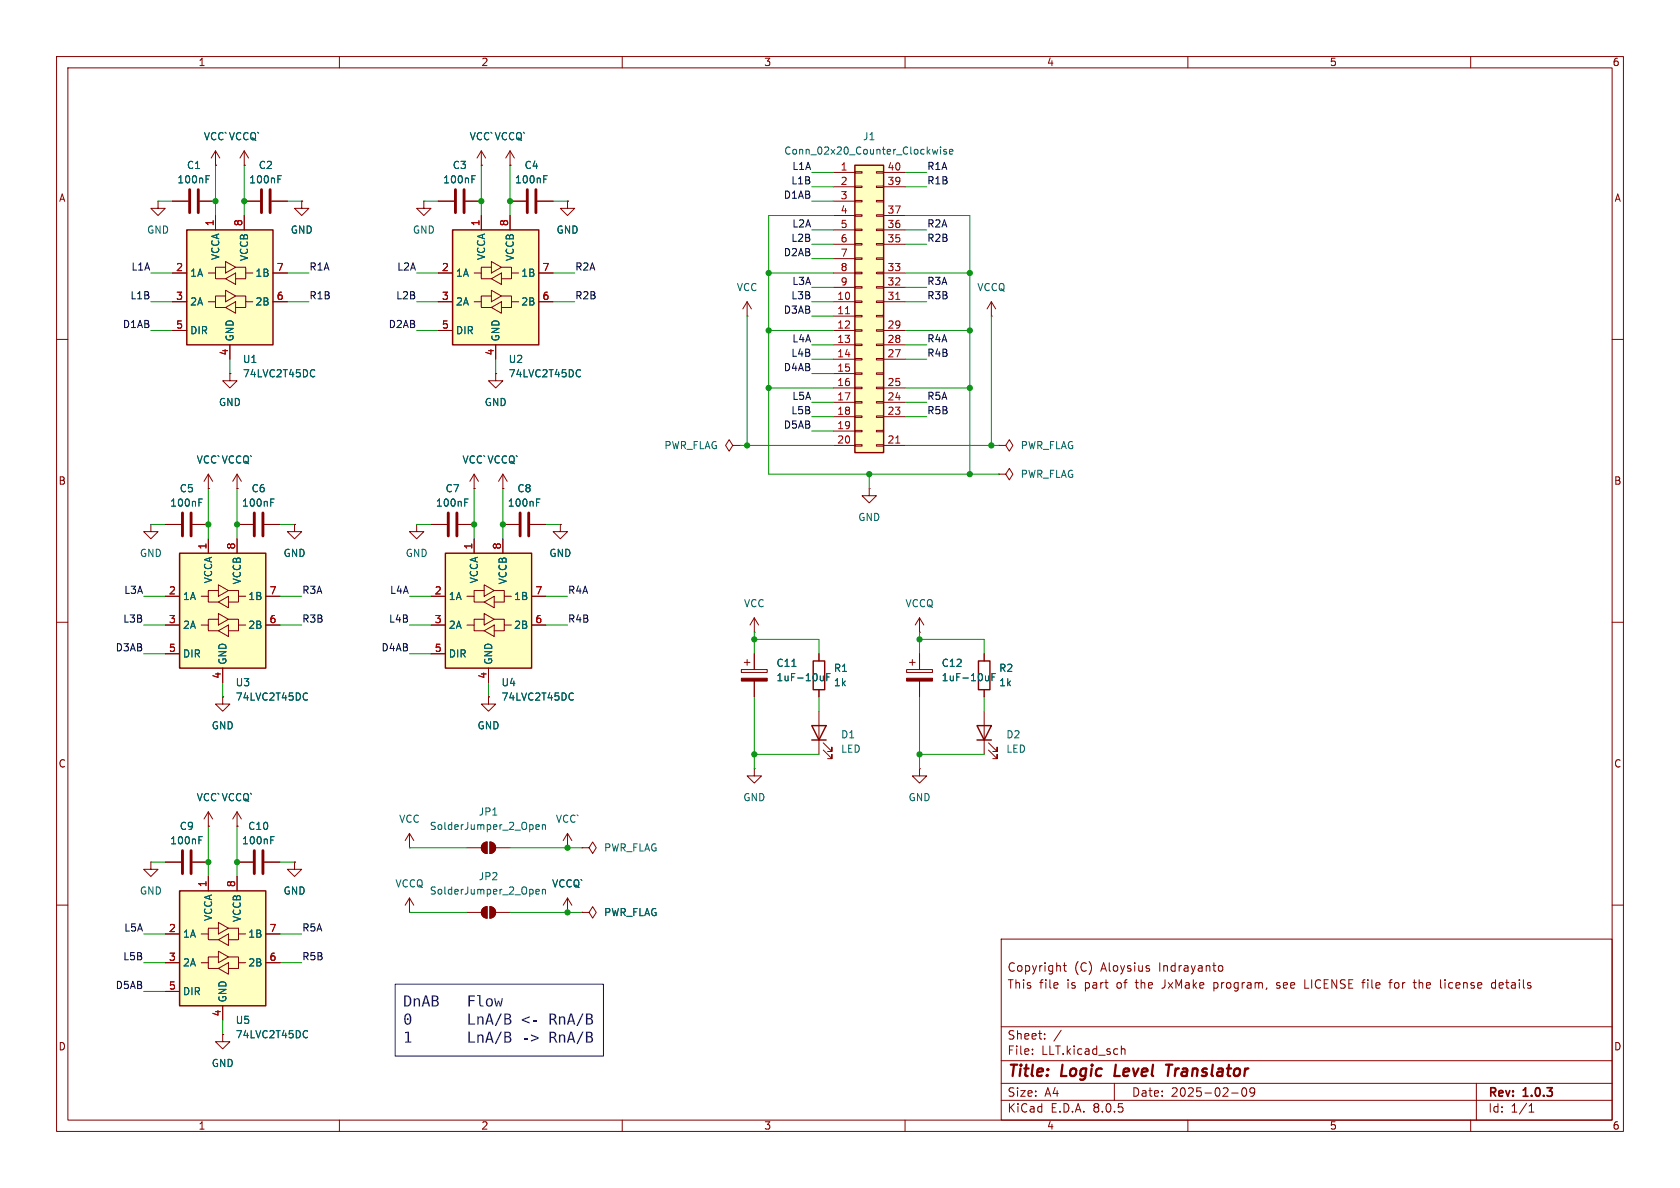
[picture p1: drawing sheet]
<svg xmlns="http://www.w3.org/2000/svg" width="297mm" height="210mm" viewBox="0 0 297 210" stroke-linecap="round" stroke-linejoin="round" font-family="sans-serif">
<g fill="none" stroke="#840000" stroke-width=".18">
<path d="M10 10h277v190h-277zM12 12h273v186h-273zM60 10v2M110 10v2M160 10v2M210 10v2M260 10v2M38.1 29.2h.1M38.1 26.7l-.8 1.2M38.1 26.7v2.5M38.1 26.7l.8 1.2M43.2 35.6h2.8"/>
<path d="M48 35.6h2.8M10 60h2M285 60h2M26.7 92.7v1.3h1.2l-1.2 1.3-1.3-1.3h1.3M26.7 92.7h.1M29.2 92.7h2.8M34 92.7h2.8M36.8 86.4h.1M36.8 83.8l-.7 1.3M36.8 83.8v2.6M36.8 83.8l.8 1.3M41.9 92.7h2.8"/>
<path d="M46.7 92.7h2.8M52.1 92.7v1.3h1.2l-1.2 1.3-1.3-1.3h1.3M52.1 92.7h.1M73.7 92.7v1.3h1.2l-1.2 1.3-1.3-1.3h1.3M73.7 92.7h.1M10 110h2M285 110h2M39.4 123.2v1.3h1.2l-1.2 1.2-1.3-1.2h1.3M39.4 123.2h.1M10 160h2M36.8 146.1h.1M36.8 143.5v2.6"/>
<path d="M36.8 143.5l-.7 1.3M36.8 143.5l.8 1.3M41.9 146.1h.1M41.9 143.5l-.8 1.3M41.9 143.5v2.6M41.9 143.5l.8 1.3M285 160h2M177 166h108v32h-108zM188 170.7h.5M188.2 170.2v1.3l.3 .2M203 171.2l.2 .2-.2 .3M203 170.7l.2 .1"/>
<path d="M214.6 173.7v1.5M214.6 174.6l.1 .1M214.7 173.7l-.1 .1M215.5 170.8l.4-.1 .3 .3v.4l-.2 .2h-.5M225.7 174.6l.4 .1M225.9 173.7l-.2 .2 .2 .3M230.7 173.2v1.5h.7M240.7 173.7h.6M241.3 173.2l-.3 .1M245.5 173.7h.6M246.1 173.2l-.4 .2v1.3M249.8 173.7h.6"/>
<path d="M250.1 174.6l.3 .1M255.5 173.2v.1M255.5 173.7v1M264.4 173.8l-.4-.1-.3 .3v.4l.1 .2h.6M264.4 173.2v1.5M60 198v2M110 198v2M160 198v2M177 194.5h108M177 191.5h108M177 187.5h108M177 181.5h108"/>
<path d="M182.5 186.3v.1M182.5 185.5v.1M184.7 183.6v.1M184.7 182.8v.1M187.6 182.1l-1.3 2M197 191.5v3M198.2 184.9v1.5M198.2 185.5l.3-.1 .3 .1 .1 .9M210 198v2M217.7 193.2h1.2M219.7 192.4l.2-.1a.81 .81 0 0 1 .6 .6 .81 .81 0 0 1-.3 .8l-.2 .1a.81 .81 0 0 1-.3-1.4zM221.8 192.9l-.3 .3h-.3l-.2-.3 .1-.5 .4-.1 .2 .1a.99 .99 0 0 1-.3 1.4h-.3"/>
<path d="M260 198v2M261 191.5v6.5M270.3 196.6h.9M270.3 195.5l.4-.4v1.5"/>
</g>
<path d="M197.3 188.2l-.3 2h1M206.1 188.2h1.2M206.7 188.2l-.3 2" fill="none" stroke="#840000" stroke-width=".4"/>
<path d="M46.2 33.5v4.1M47.8 33.5v4.1M32.3 90.7v4M33.8 90.7v4M45 90.7v4M46.5 90.7v4" fill="none" stroke="#840000" stroke-width=".51"/>
<path d="M49.1 31.7h.5M49.1 31.1h.6M35.2 88.8h.4M35.2 88.2h.6M47.9 88.8h.4M47.9 88.2h.6" fill="none" stroke="#006464" stroke-width=".18"/>
<path d="M31.7 97.8h15.3v20.3h-15.3z" fill="#ffffc2"/>
<path d="M31.7 97.8h15.3v20.3h-15.3zM143.8 116.8h2v5.1h-2zM173 116.8h2v5.1h-2zM143.5 128.3h2.5l-1.2 2.5zM143.5 130.8h2.5M172.7 128.3h2.6l-1.3 2.5zM172.7 130.8h2.6" fill="none" stroke="#840000" stroke-width=".25"/>
<g fill="none" stroke="#840000" stroke-width=".18">
<path d="M27.9 35.6v1.2h1.3l-1.3 1.3-1.2-1.3h1.2M27.9 35.6h.1M30.5 35.6h2.8M35.3 35.6h2.8M53.3 35.6v1.2h1.3l-1.3 1.3-1.2-1.3h1.2M53.3 35.6h.1M74.9 35.6v1.2h1.3l-1.3 1.3-1.2-1.3h1.2M74.9 35.6h.1M87.6 66v1.3h1.3l-1.3 1.3-1.2-1.3h1.2M87.6 66h.1M36.8 95.3v2.5M41.9 86.4h.1"/>
<path d="M41.9 83.8v2.6M41.9 95.3v2.5M41.9 83.8l-.8 1.3M41.9 83.8l.8 1.3M153.7 86.4v1.2h1.2l-1.2 1.3-1.3-1.3h1.3M153.7 86.4h.1M29.2 105.4h2.5M29.2 110.5h2.5M29.2 115.6h2.5M35.6 110.5h1.2v1h1.8M35.6 105.4h1.2v1h1.8M38.6 109.5h-1.8v1"/>
<path d="M38.6 104.4h-1.8v1M38.6 108.5l1.8 1-1.8 1zM38.6 103.4l1.8 1-1.8 1zM38.6 111.5l1.8-1v2zM38.6 106.4l1.8-1v2zM39.4 118.1v2.6M40.4 109.5h1.8v1h1.2M40.4 104.4h1.8v1h1.2M42.2 110.5v1h-1.8M42.2 105.4v1h-1.8M47 105.4h2.5M47 110.5h2.5"/>
<path d="M131.1 118.4h4.5v.5h-4.5zM131.6 117.1h1M132.1 116.6v1M133.3 111.8h.1M133.3 109.2l-.7 1.3M133.3 109.2v2.6M133.3 115.6v2.8M133.3 109.2l.8 1.3M144.8 115.6v1.2M160.3 118.4h4.5v.5h-4.5zM160.8 117.1h1M161.3 116.6v1"/>
<path d="M162.6 111.8h.1M162.6 109.2l-.8 1.3M162.6 109.2v2.6M162.6 115.6v2.8M162.6 109.2l.7 1.3M174 115.6v1.2M133.3 135.9v1.3h1.3l-1.3 1.2-1.2-1.2h1.2M133.3 135.9h.1M133.3 120.4v2.8M144.8 121.9v1.3M144.8 125.7v7.7M145.5 132.6l1.6 1.5v-.7v.7h-.8"/>
<path d="M145.5 131.3l1.6 1.5v-.7v.7h-.8M162.6 135.9v1.3h1.2l-1.2 1.2-1.3-1.2h1.3M162.6 135.9h.1M162.6 120.4v2.8M174 121.9v1.3M174 125.7v7.7M174.8 132.6l1.5 1.5v-.7v.7h-.8M174.8 131.3l1.5 1.5v-.7v.7h-.8M26.7 152.4v1.3h1.2l-1.2 1.2-1.3-1.2h1.3M26.7 152.4h.1M29.2 152.4h2.8M34 152.4h2.8"/>
<path d="M41.9 152.4h2.8M46.7 152.4h2.8M72.4 158.8l-.8 1.2M72.4 158.8v2.5M72.4 158.8l.8 1.2M82.5 149.9h2.6M85.4 149.1l.7-.3v2.1a1.02 1.02 0 0 1-.9-.7 1.02 1.02 0 0 1 .2-1.1zM86.6 148.8a1.02 1.02 0 0 1 1 1.1 1.02 1.02 0 0 1-1 1zM87.6 149.9h2.6M100.3 149.9h.1M100.3 147.3l-.7 1.3M100.3 147.3v2.6"/>
<path d="M100.3 158.8v2.5M100.3 147.3l.8 1.3M100.3 158.8l-.7 1.2M100.3 158.8l.8 1.2M72.4 161.3h.1M82.5 161.3h2.6M85.4 160.6l.7-.3v2a1.02 1.02 0 0 1-.9-.6 1.02 1.02 0 0 1 .2-1.1zM86.6 160.3a1.02 1.02 0 0 1 1 1 1.02 1.02 0 0 1-1 1zM87.6 161.3h2.6M100.3 161.3h.1"/>
</g>
<g fill="none" stroke="#006464" stroke-width=".18">
<path d="M36.4 31.7h.5M36.4 31.1h.6M140 117.8h.7M145.6 119.5v.8M146.2 119.7h.4M146.8 119.1h-.6v1.2M174.8 119.5v.8M175.4 119.7h.4M176 119.1h-.6v1.2M54 122.5l.4 .1M54.4 123.6l-.4 .2M145.6 120.2l-.2 .1"/>
<path d="M174.8 120.2l-.2 .1M35.2 148.5h.4M35.2 147.9h.6M47.9 148.5h.4M47.9 147.9h.6M94.7 146.2l.6-.1v-.3h-.4l-.2 .2 .1 .6h.5M94.7 157.6l.6-.1v-.2l-.4-.1-.2 .2 .1 .6h.5M95.9 145.9l.2-.1h.3v.8M95.9 145.8v.8M95.9 157.2v.9M95.9 157.3l.2-.1 .3 .1v.8"/>
</g>
<g fill="#840000" stroke="#840000" stroke-width=".18">
<path d="M85.4 149.1l.7-.3v2.1a1.02 1.02 0 0 1-.9-.7 1.02 1.02 0 0 1 .2-1.1z"/>
<path d="M86.6 148.8a1.02 1.02 0 0 1 1 1.1 1.02 1.02 0 0 1-1 1z"/>
<path d="M85.4 160.6l.7-.3v2a1.02 1.02 0 0 1-.9-.6 1.02 1.02 0 0 1 .2-1.1z"/>
<path d="M86.6 160.3a1.02 1.02 0 0 1 1 1 1.02 1.02 0 0 1-1 1z"/>
<path d="M160.3 119.9h4.5v.5h-4.5z"/>
<path d="M131.1 119.9h4.5v.5h-4.5z"/>
</g>
<path d="M33.5 33.5v4.1M35.1 33.5v4.1M32.3 150.4v4M33.8 150.4v4M45 150.4v4M46.5 150.4v4" fill="none" stroke="#840000" stroke-width=".51"/>
<path d="M33 40.6h15.3v20.4h-15.3z" fill="#ffffc2"/>
<path d="M33 40.6h15.3v20.4h-15.3z" fill="none" stroke="#840000" stroke-width=".25"/>
<g fill="none" stroke="#840000" stroke-width=".18">
<path d="M38.1 38.1v2.5M43.2 29.2h.1M43.2 26.7v2.5M43.2 38.1v2.5M43.2 26.7l-.8 1.2M43.2 26.7l.7 1.2M30.5 48.3h2.5M30.5 53.3h2.5M30.5 58.4h2.5M36.8 53.3h1.3v1.1h1.8M36.8 48.3h1.3v1h1.8M39.9 52.3h-1.8v1"/>
<path d="M39.9 47.2h-1.8v1.1M39.9 51.3l1.8 1-1.8 1zM39.9 46.2l1.8 1-1.8 1.1zM39.9 54.4l1.8-1.1v2.1zM39.9 49.3l1.8-1v2zM41.7 52.3h1.7v1h1.3M41.7 47.2h1.7v1.1h1.3M43.4 53.3v1.1h-1.7M43.4 48.3v1h-1.7M48.3 48.3h2.5M48.3 53.3h2.5M40.6 66v1.3h1.3l-1.3 1.3-1.2-1.3h1.2"/>
<path d="M40.6 66h.1M40.6 61v2.5M86.4 123.2v1.3h1.2l-1.2 1.2-1.3-1.2h1.3M86.4 123.2h.1M72.4 149.9h.1M72.4 147.3l-.8 1.3M72.4 147.3v2.6M72.4 147.3l.8 1.3"/>
</g>
<path d="M55.3 65.3l.3 .2M55.6 66.5l-.3 .1" fill="none" stroke="#006464" stroke-width=".18"/>
<path d="M78.7 97.8h15.3v20.3h-15.3z" fill="#ffffc2"/>
<path d="M78.7 97.8h15.3v20.3h-15.3z" fill="none" stroke="#840000" stroke-width=".25"/>
<g fill="none" stroke="#840000" stroke-width=".18">
<path d="M77.5 35.6h2.8M82.3 35.6h2.8M85.1 29.2h.1M85.1 26.7l-.8 1.2M85.1 26.7v2.5M85.1 26.7l.8 1.2M90.2 29.2h.1M90.2 35.6h2.8M90.2 26.7l-.8 1.2M90.2 26.7v2.5M90.2 26.7l.7 1.2M95 35.6h2.8"/>
<path d="M100.3 35.6v1.2h1.3l-1.3 1.3-1.2-1.3h1.2M100.3 35.6h.1M129.5 78.7l-.6-1-.6 1 .6 1.1 .6-1.1h1.3M130.8 78.7h.1M176.5 78.7h1.3l.6-1 .7 1-.7 1.1-.6-1.1M176.5 78.7h.1M83.8 95.3v2.5M88.9 95.3v2.5M176.5 83.8h1.3l.6-1 .7 1-.7 1-.6-1M176.5 83.8h.1M76.2 105.4h2.5M76.2 110.5h2.5"/>
<path d="M76.2 115.6h2.5M82.5 110.5h1.3v1h1.8M82.5 105.4h1.3v1h1.8M85.6 109.5h-1.8v1M85.6 104.4h-1.8v1M85.6 108.5l1.8 1-1.8 1zM85.6 103.4l1.8 1-1.8 1zM85.6 111.5l1.8-1v2zM85.6 106.4l1.8-1v2zM86.4 118.1v2.6M87.4 109.5h1.8v1h1.2M87.4 104.4h1.8v1h1.2"/>
<path d="M89.2 110.5v1h-1.8M89.2 105.4v1h-1.8M94 105.4h2.5M94 110.5h2.5"/>
</g>
<path d="M83.4 31.7h.5M83.4 31.1h.6M96.1 31.7h.5M96.1 31.1h.6M101 122.5l.4 .1M101.4 123.6l-.4 .2" fill="none" stroke="#006464" stroke-width=".18"/>
<path d="M80.5 33.5v4.1M82 33.5v4.1M93.2 33.5v4.1M94.7 33.5v4.1" fill="none" stroke="#840000" stroke-width=".51"/>
<path d="M151.1 29.2h5.1v50.8h-5.1z" fill="#ffffc2"/>
<g fill="none" stroke="#840000" stroke-width=".18">
<path d="M147.3 30.5h3.8M147.3 33h3.8M147.3 35.6h3.8M147.3 38.1h3.8M151.1 38h1.3v.2h-1.3zM151.1 35.4h1.3v.3h-1.3zM151.1 32.9h1.3v.2h-1.3zM151.1 30.4h1.3v.2h-1.3zM154.9 38h1.3v.2h-1.3zM154.9 35.4h1.3v.3h-1.3zM154.9 32.9h1.3v.2h-1.3zM154.9 30.4h1.3v.2h-1.3z"/>
<path d="M156.2 30.5h3.8M156.2 33h3.8M156.2 38.1h3.8M132.1 55.9h.1M132.1 53.3l-.8 1.3M132.1 53.3v2.6M132.1 53.3l.7 1.3M147.3 53.3h3.8M147.3 55.9h3.8M147.3 58.4h3.8M147.3 50.8h3.8M147.3 48.3h3.8"/>
<path d="M147.3 43.2h3.8M147.3 40.6h3.8M147.3 45.7h3.8M151.1 58.3h1.3v.2h-1.3zM151.1 55.8h1.3v.2h-1.3zM151.1 53.2h1.3v.3h-1.3zM151.1 50.7h1.3v.2h-1.3zM151.1 48.1h1.3v.3h-1.3zM151.1 45.6h1.3v.2h-1.3zM151.1 43.1h1.3v.2h-1.3zM151.1 40.5h1.3v.3h-1.3zM154.9 58.3h1.3v.2h-1.3z"/>
<path d="M154.9 55.8h1.3v.2h-1.3zM154.9 53.2h1.3v.3h-1.3zM154.9 50.7h1.3v.2h-1.3zM154.9 48.1h1.3v.3h-1.3zM154.9 45.6h1.3v.2h-1.3zM154.9 43.1h1.3v.2h-1.3zM154.9 40.5h1.3v.3h-1.3zM156.2 53.3h3.8M156.2 58.4h3.8M156.2 50.8h3.8M156.2 48.3h3.8M156.2 43.2h3.8"/>
<path d="M156.2 40.6h3.8M175.3 55.9h.1M175.3 53.3l-.8 1.3M175.3 53.3v2.6M175.3 53.3l.7 1.3M147.3 61h3.8M147.3 63.5h3.8M147.3 66h3.8M147.3 68.6h3.8M147.3 71.1h3.8M147.3 73.7h3.8M147.3 76.2h3.8"/>
<path d="M147.3 78.7h3.8M151.1 78.6h1.3v.3h-1.3zM151.1 76.1h1.3v.2h-1.3zM151.1 73.5h1.3v.3h-1.3zM151.1 71h1.3v.2h-1.3zM151.1 68.5h1.3v.2h-1.3zM151.1 65.9h1.3v.3h-1.3zM151.1 63.4h1.3v.2h-1.3zM151.1 60.8h1.3v.3h-1.3zM154.9 78.6h1.3v.3h-1.3zM154.9 76.1h1.3v.2h-1.3zM154.9 73.5h1.3v.3h-1.3z"/>
<path d="M154.9 71h1.3v.2h-1.3zM154.9 68.5h1.3v.2h-1.3zM154.9 65.9h1.3v.3h-1.3zM154.9 63.4h1.3v.2h-1.3zM154.9 60.8h1.3v.3h-1.3zM156.2 61h3.8M156.2 63.5h3.8M156.2 68.6h3.8M156.2 71.1h3.8M156.2 73.7h3.8M156.2 78.7h3.8M76.2 92.7h2.8"/>
<path d="M81 92.7h2.8M83.8 86.4h.1M83.8 83.8l-.7 1.3M83.8 83.8v2.6M83.8 83.8l.8 1.3M88.9 86.4h.1M88.9 83.8l-.8 1.3M88.9 83.8v2.6M88.9 83.8l.8 1.3M88.9 92.7h2.8M93.7 92.7h2.8M99.1 92.7v1.3h1.2l-1.2 1.3-1.3-1.3h1.3"/>
<path d="M99.1 92.7h.1M102.9 149.9h1.2l.7-1.1 .6 1.1-.6 1-.7-1M102.9 149.9h.1M102.9 161.3h1.2l.7-1 .6 1-.6 1-.7-1M102.9 161.3h.1M39.4 182.9v1.3h1.2l-1.2 1.2-1.3-1.2h1.3M39.4 182.9h.1"/>
</g>
<path d="M151.1 29.2h5.1v50.8h-5.1z" fill="none" stroke="#840000" stroke-width=".25"/>
<path d="M149.5 55.5h.7M158.4 52.9h.7M158.4 78.3h.7" fill="none" stroke="#a90000" stroke-width=".18"/>
<path d="M165.8 26.4l-.2 .8-.3-.6M166.3 26v.1M166.3 26.4v.8M167.3 26.5l-.3-.1-.2 .2 .1 .2 .4 .1v.3h-.5M167.9 26.8l.6-.1-.1-.2-.4-.1-.1 .2v.6h.5M82.2 88.8h.4M82.2 88.2h.6M94.9 88.8h.4M94.9 88.2h.6" fill="none" stroke="#006464" stroke-width=".18"/>
<path d="M79.2 90.7v4M80.8 90.7v4M91.9 90.7v4M93.5 90.7v4" fill="none" stroke="#840000" stroke-width=".51"/>
<path d="M80 40.6h15.2v20.4h-15.2z" fill="#ffffc2"/>
<path d="M80 40.6h15.2v20.4h-15.2z" fill="none" stroke="#840000" stroke-width=".25"/>
<g fill="none" stroke="#840000" stroke-width=".18">
<path d="M85.1 38.1v2.5M90.2 38.1v2.5M77.5 48.3h2.5M77.5 53.3h2.5M77.5 58.4h2.5M83.8 53.3h1.3v1.1h1.8M83.8 48.3h1.3v1h1.8M86.9 52.3h-1.8v1M86.9 47.2h-1.8v1.1M86.9 51.3l1.7 1-1.7 1zM86.9 46.2l1.7 1-1.7 1.1zM86.9 54.4l1.7-1.1v2.1z"/>
<path d="M86.9 49.3l1.7-1v2zM88.6 52.3h1.8v1h1.3M88.6 47.2h1.8v1.1h1.3M90.4 53.3v1.1h-1.8M90.4 48.3v1h-1.8M95.2 48.3h2.6M95.2 53.3h2.6M87.6 61v2.5"/>
</g>
<path d="M102.3 65.3l.3 .2M102.6 66.5l-.3 .1" fill="none" stroke="#006464" stroke-width=".18"/>
<path d="M31.7 157.5h15.3v20.3h-15.3z" fill="#ffffc2"/>
<path d="M31.7 157.5h15.3v20.3h-15.3z" fill="none" stroke="#840000" stroke-width=".25"/>
<g fill="none" stroke="#840000" stroke-width=".18">
<path d="M36.8 154.9v2.6M41.9 154.9v2.6M52.1 152.4v1.3h1.2l-1.2 1.2-1.3-1.2h1.3M52.1 152.4h.1M29.2 165.1h2.5M29.2 170.2h2.5M29.2 175.3h2.5M35.6 170.2h1.2v1h1.8M35.6 165.1h1.2v1h1.8M38.6 169.2h-1.8v1M38.6 164.1h-1.8v1M38.6 168.1l1.8 1.1-1.8 1z"/>
<path d="M38.6 163.1l1.8 1-1.8 1zM38.6 171.2l1.8-1v2zM38.6 166.1l1.8-1v2zM39.4 177.8v2.5M40.4 169.2h1.8v1h1.2M40.4 164.1h1.8v1h1.2M42.2 170.2v1h-1.8M42.2 165.1v1h-1.8M47 165.1h2.5M47 170.2h2.5"/>
</g>
<path d="M54 182.2l.4 .1M54.4 183.3l-.4 .2" fill="none" stroke="#006464" stroke-width=".18"/>
<path d="M69.8 174h36.9v12.7h-36.9z" fill="none" stroke="#0000c2" stroke-width=".18"/>
<g fill="#0000c2">
<path d="M92.3 180.2l1.3-.6v.3l-1.1 .4 1.1 .4v.3l-1.3-.6z"/>
<path d="M94.2 180.3h.7v.2h-.7z"/>
<path d="M92.6 183.5h.7v.2h-.7z"/>
<path d="M93.9 182.8l1.3 .6v.2l-1.3 .6v-.3l1.1-.4-1.1-.4z"/>
</g>
<g fill="none" stroke="#009600" stroke-width=".18">
<path d="M27.9 35.6h2.6M38.1 29.2v8.9M43.2 29.2v8.9M50.8 35.6h2.5M74.9 35.6h2.6M85.1 29.2v8.9M90.2 29.2v8.9M97.8 35.6h2.5M143.5 35.6h3.8M143.5 33h3.8M143.5 30.5h3.8M147.3 38.1h-11.4v45.7h40.6"/>
<path d="M160 38.1h11.4v45.7M160 33h3.8M160 30.5h3.8M26.7 48.3h3.8M26.7 53.3h3.8M26.7 58.4h3.8M50.8 48.3h3.8M50.8 53.3h3.8M73.7 48.3h3.8M73.7 53.3h3.8M73.7 58.4h3.8M97.8 48.3h3.8"/>
<path d="M97.8 53.3h3.8M132.1 55.9v22.8M135.9 48.3h11.4M135.9 58.4h11.4M143.5 43.2h3.8M143.5 53.3h3.8M143.5 50.8h3.8M143.5 40.6h3.8M143.5 55.9h3.8M143.5 45.7h3.8M160 43.2h3.8M160 48.3h11.4"/>
<path d="M160 53.3h3.8M160 50.8h3.8M160 40.6h3.8M160 58.4h11.4M175.3 55.9v22.8M40.6 63.5v2.5M87.6 63.5v2.5M130.8 78.7h16.5M135.9 68.6h11.4M143.5 73.7h3.8M143.5 61h3.8M143.5 63.5h3.8"/>
<path d="M143.5 71.1h3.8M143.5 66h3.8M143.5 76.2h3.8M160 73.7h3.8M160 68.6h11.4M160 78.7h16.5M160 61h3.8M160 63.5h3.8M160 71.1h3.8M26.7 92.7h2.5M36.8 86.4v8.9M41.9 86.4v8.9"/>
<path d="M49.5 92.7h2.6M73.7 92.7h2.5M83.8 86.4v8.9M88.9 86.4v8.9M96.5 92.7h2.6M153.7 83.8v2.6M25.4 110.5h3.8M25.4 105.4h3.8M25.4 115.6h3.8M49.5 110.5h3.8M49.5 105.4h3.8M72.4 110.5h3.8"/>
<path d="M72.4 105.4h3.8M72.4 115.6h3.8M96.5 110.5h3.8M96.5 105.4h3.8M133.3 111.8v3.8M133.3 113h11.5v2.6M162.6 111.8v3.8M162.6 113h11.4v2.6M39.4 120.7v2.5M86.4 120.7v2.5M133.3 123.2v12.7M133.3 133.4h11.5"/>
<path d="M144.8 123.2v2.5M162.6 133.4h11.4M162.6 123.2v12.7M174 123.2v2.5M26.7 152.4h2.5M36.8 146.1v8.8M41.9 146.1v8.8M49.5 152.4h2.6M72.4 149.9h10.1M90.2 149.9h12.7M25.4 170.2h3.8M25.4 175.3h3.8"/>
<path d="M25.4 165.1h3.8M49.5 170.2h3.8M49.5 165.1h3.8M72.4 161.3h10.1M90.2 161.3h12.7M39.4 180.3v2.6"/>
</g>
<g fill="none" stroke="#840000" stroke-width=".18">
<path d="M30.5 35.6h2.8M35.3 35.6h2.8M38.1 29.2h.1M38.1 38.1v2.5M43.2 29.2h.1M43.2 35.6h2.8M43.2 38.1v2.5M48 35.6h2.8M53.3 35.6h.1M77.5 35.6h2.8M82.3 35.6h2.8M85.1 29.2h.1"/>
<path d="M85.1 38.1v2.5M90.2 29.2h.1M90.2 35.6h2.8M90.2 38.1v2.5M95 35.6h2.8M100.3 35.6h.1M30.5 48.3h2.5M30.5 53.3h2.5M30.5 58.4h2.5M48.3 48.3h2.5M48.3 53.3h2.5M77.5 48.3h2.5"/>
<path d="M77.5 53.3h2.5M77.5 58.4h2.5M95.2 48.3h2.6M95.2 53.3h2.6M40.6 66h.1M40.6 61v2.5M87.6 66h.1M87.6 61v2.5M29.2 92.7h2.8M34 92.7h2.8M36.8 86.4h.1M36.8 95.3v2.5"/>
<path d="M41.9 86.4h.1M41.9 95.3v2.5M41.9 92.7h2.8M46.7 92.7h2.8M52.1 92.7h.1M76.2 92.7h2.8M81 92.7h2.8M83.8 86.4h.1M83.8 95.3v2.5M88.9 86.4h.1M88.9 92.7h2.8M88.9 95.3v2.5"/>
<path d="M93.7 92.7h2.8M99.1 92.7h.1M29.2 105.4h2.5M29.2 110.5h2.5M29.2 115.6h2.5M39.4 118.1v2.6M47 105.4h2.5M47 110.5h2.5M76.2 105.4h2.5M76.2 110.5h2.5M76.2 115.6h2.5M86.4 118.1v2.6"/>
<path d="M94 105.4h2.5M94 110.5h2.5M133.3 115.6v2.8M144.8 115.6v1.2M162.6 115.6v2.8M174 115.6v1.2M39.4 123.2h.1M86.4 123.2h.1M133.3 120.4v2.8M144.8 121.9v1.3M162.6 120.4v2.8M174 121.9v1.3"/>
<path d="M29.2 152.4h2.8M34 152.4h2.8M36.8 146.1h.1M36.8 154.9v2.6M41.9 146.1h.1M41.9 154.9v2.6M41.9 152.4h2.8M46.7 152.4h2.8M52.1 152.4h.1M29.2 165.1h2.5M29.2 170.2h2.5M29.2 175.3h2.5"/>
<path d="M39.4 177.8v2.5M47 165.1h2.5M47 170.2h2.5M100.3 161.3h.1M102.9 161.3h.1M39.4 182.9h.1"/>
</g>
<g fill="none" stroke="#006464" stroke-width=".18">
<path d="M36.4 31.7h.5M36.4 31.1h.6M49.1 31.7h.5M49.1 31.1h.6M83.4 31.7h.5M83.4 31.1h.6M96.1 31.7h.5M96.1 31.1h.6M55.3 65.3l.3 .2M55.6 66.5l-.3 .1M102.3 65.3l.3 .2M102.6 66.5l-.3 .1"/>
<path d="M35.2 88.8h.4M35.2 88.2h.6M47.9 88.8h.4M47.9 88.2h.6M82.2 88.8h.4M82.2 88.2h.6M94.9 88.8h.4M94.9 88.2h.6M140 117.8h.7M145.6 119.5v.8M146.2 119.7h.4M146.8 119.1h-.6v1.2"/>
<path d="M174.8 119.5v.8M175.4 119.7h.4M176 119.1h-.6v1.2M54 122.5l.4 .1M54.4 123.6l-.4 .2M101 122.5l.4 .1M101.4 123.6l-.4 .2M145.6 120.2l-.2 .1M174.8 120.2l-.2 .1M35.2 148.5h.4M35.2 147.9h.6M47.9 148.5h.4"/>
<path d="M47.9 147.9h.6M54 182.2l.4 .1M54.4 183.3l-.4 .2"/>
</g>
<g fill="#009600" stroke="#009600" stroke-width=".18">
<circle cx="135.9" cy="48.3" r=".46"/>
<circle cx="135.9" cy="58.4" r=".46"/>
<circle cx="41.9" cy="92.7" r=".46"/>
<circle cx="36.8" cy="92.7" r=".46"/>
<circle cx="83.8" cy="92.7" r=".46"/>
<circle cx="171.4" cy="83.8" r=".46"/>
<circle cx="153.7" cy="83.8" r=".46"/>
<circle cx="135.9" cy="68.6" r=".46"/>
<circle cx="162.6" cy="113" r=".46"/>
<circle cx="162.6" cy="133.4" r=".46"/>
<circle cx="132.1" cy="78.7" r=".46"/>
<circle cx="38.1" cy="35.6" r=".46"/>
<circle cx="43.2" cy="35.6" r=".46"/>
<circle cx="100.3" cy="149.9" r=".46"/>
<circle cx="41.9" cy="152.4" r=".46"/>
<circle cx="36.8" cy="152.4" r=".46"/>
<circle cx="100.3" cy="161.3" r=".46"/>
<circle cx="171.4" cy="58.4" r=".46"/>
<circle cx="171.4" cy="68.6" r=".46"/>
<circle cx="171.4" cy="48.3" r=".46"/>
<circle cx="175.3" cy="78.7" r=".46"/>
<circle cx="133.3" cy="113" r=".46"/>
<circle cx="133.3" cy="133.4" r=".46"/>
<circle cx="90.2" cy="35.6" r=".46"/>
<circle cx="85.1" cy="35.6" r=".46"/>
<circle cx="88.9" cy="92.7" r=".46"/>
</g>
<g font-size="2.8" fill="#840000">
<text x="178" y="190.9">Title:</text>
<text x="187.7" y="190.9">Logic</text>
<text x="197.9" y="190.9">Level</text>
<text x="207.8" y="190.9">Translator</text>
</g>
<g font-size="2.7" fill="#0000c2">
<text x="71.3" y="178.7">DnAB</text>
<text x="82.5" y="178.7">Flow</text>
<text x="71.3" y="181.9">0</text>
<text x="71.3" y="185.1">1</text>
<text x="82.5" y="181.9">LnA/B</text>
<text x="82.5" y="185.1">LnA/B</text>
<text x="96.9" y="181.9">RnA/B</text>
<text x="96.9" y="185.1">RnA/B</text>
</g>
<g font-size="2.1" fill="#840000">
<text x="178" y="172">Copyright</text>
<text x="189.9" y="172">(C)</text>
<text x="194.7" y="172">Aloysius</text>
<text x="205" y="172">Indrayanto</text>
<text x="178" y="175">This</text>
<text x="183.7" y="175">file</text>
<text x="188.7" y="175">is</text>
<text x="191.9" y="175">part</text>
<text x="197.7" y="175">of</text>
<text x="201.2" y="175">the</text>
<text x="206" y="175">JxMake</text>
<text x="215.2" y="175">program,</text>
<text x="226.5" y="175">see</text>
<text x="231.6" y="175">LICENSE</text>
<text x="242.1" y="175">file</text>
<text x="247" y="175">for</text>
<text x="251.5" y="175">the</text>
<text x="256.3" y="175">license</text>
<text x="265.5" y="175">details</text>
<text x="178" y="184">Sheet:</text>
<text x="178" y="186.7">File:</text>
<text x="184.1" y="186.7">LLT.kicad_sch</text>
<text x="178" y="196.9">KiCad</text>
<text x="178" y="194.1">Size:</text>
<text x="184.7" y="194.1">A4</text>
<text x="185.7" y="196.9">E.D.A.</text>
<text x="193.3" y="196.9">8.0.5</text>
<text x="200" y="194.1">Date:</text>
<text x="207" y="194.1">2025-02-09</text>
<text x="263" y="194.3">Rev:</text>
<text x="263" y="196.9">Id:</text>
<text x="267.1" y="196.9">1/1</text>
<text x="269.4" y="194.3">1.0.3</text>
</g>
<g font-size="1.8" fill="#840000">
<text x="35" y="11.9">1</text>
<text x="85" y="11.9">2</text>
<text x="135" y="11.9">3</text>
<text x="185" y="11.9">4</text>
<text x="235" y="11.9">5</text>
<text x="285" y="11.9">6</text>
<text x="10.3" y="35.9">A</text>
<text x="285.3" y="35.9">A</text>
<text x="10.3" y="85.9">B</text>
<text x="285.3" y="85.9">B</text>
<text x="10.3" y="135.9">C</text>
<text x="285.3" y="135.9">C</text>
<text x="10.3" y="185.9">D</text>
<text x="285.3" y="185.9">D</text>
<text x="35" y="199.9">1</text>
<text x="85" y="199.9">2</text>
<text x="135" y="199.9">3</text>
<text x="185" y="199.9">4</text>
<text x="235" y="199.9">5</text>
<text x="285" y="199.9">6</text>
</g>
<g font-size="1.8" fill="#006464">
<text x="35.9" y="25">VCC`VCCQ`</text>
<text x="82.9" y="25">VCC`VCCQ`</text>
<text x="138.5" y="27.5">Conn_02x20_Counter_Clockwise</text>
<text x="152.5" y="25">J1</text>
<text x="31.3" y="32.6">100nF</text>
<text x="32.9" y="30.1">C1</text>
<text x="44" y="32.6">100nF</text>
<text x="45.6" y="30.1">C2</text>
<text x="78.2" y="32.6">100nF</text>
<text x="79.9" y="30.1">C3</text>
<text x="90.9" y="32.6">100nF</text>
<text x="92.6" y="30.1">C4</text>
<text x="25.9" y="41.5">GND</text>
<text x="51.3" y="41.5">GND</text>
<text x="72.9" y="41.5">GND</text>
<text x="98.3" y="41.5">GND</text>
<text x="39" y="46.1" transform="rotate(-90 39 46.1)">VCCA</text>
<text x="44" y="46.2" transform="rotate(-90 44 46.2)">VCCB</text>
<text x="86" y="46.1" transform="rotate(-90 86 46.1)">VCCA</text>
<text x="91" y="46.2" transform="rotate(-90 91 46.2)">VCCB</text>
<text x="33.5" y="49.1">1A</text>
<text x="45.1" y="49.1">1B</text>
<text x="80.5" y="49.1">1A</text>
<text x="92.1" y="49.1">1B</text>
<text x="130.2" y="51.7">VCC</text>
<text x="172.7" y="51.7">VCCQ</text>
<text x="33.5" y="54.2">2A</text>
<text x="33.5" y="59.3">DIR</text>
<text x="45.1" y="54.2">2B</text>
<text x="80.5" y="54.2">2A</text>
<text x="80.5" y="59.3">DIR</text>
<text x="92.1" y="54.2">2B</text>
<text x="41.5" y="60.5" transform="rotate(-90 41.5 60.5)">GND</text>
<text x="42.8" y="64.4">U1</text>
<text x="88.5" y="60.5" transform="rotate(-90 88.5 60.5)">GND</text>
<text x="89.8" y="64.4">U2</text>
<text x="38.6" y="72">GND</text>
<text x="42.8" y="66.9">74LVC2T45DC</text>
<text x="85.6" y="72">GND</text>
<text x="89.8" y="66.9">74LVC2T45DC</text>
<text x="34.7" y="82.1">VCC`VCCQ`</text>
<text x="81.7" y="82.1">VCC`VCCQ`</text>
<text x="117.4" y="79.6">PWR_FLAG</text>
<text x="180.3" y="79.6">PWR_FLAG</text>
<text x="30" y="89.8">100nF</text>
<text x="31.7" y="87.2">C5</text>
<text x="42.7" y="89.8">100nF</text>
<text x="44.4" y="87.2">C6</text>
<text x="77" y="89.8">100nF</text>
<text x="78.7" y="87.2">C7</text>
<text x="89.7" y="89.8">100nF</text>
<text x="91.4" y="87.2">C8</text>
<text x="180.3" y="84.7">PWR_FLAG</text>
<text x="151.6" y="92.3">GND</text>
<text x="24.6" y="98.7">GND</text>
<text x="50" y="98.7">GND</text>
<text x="71.6" y="98.7">GND</text>
<text x="97" y="98.7">GND</text>
<text x="32.3" y="106.3">1A</text>
<text x="37.7" y="103.2" transform="rotate(-90 37.7 103.2)">VCCA</text>
<text x="42.8" y="103.4" transform="rotate(-90 42.8 103.4)">VCCB</text>
<text x="43.8" y="106.3">1B</text>
<text x="79.2" y="106.3">1A</text>
<text x="84.7" y="103.2" transform="rotate(-90 84.7 103.2)">VCCA</text>
<text x="89.8" y="103.4" transform="rotate(-90 89.8 103.4)">VCCB</text>
<text x="90.8" y="106.3">1B</text>
<text x="131.4" y="107.5">VCC</text>
<text x="160" y="107.5">VCCQ</text>
<text x="32.3" y="111.4">2A</text>
<text x="43.8" y="111.4">2B</text>
<text x="79.2" y="111.4">2A</text>
<text x="90.8" y="111.4">2B</text>
<text x="32.3" y="116.4">DIR</text>
<text x="40.2" y="117.6" transform="rotate(-90 40.2 117.6)">GND</text>
<text x="79.2" y="116.4">DIR</text>
<text x="87.2" y="117.6" transform="rotate(-90 87.2 117.6)">GND</text>
<text x="137.2" y="118.1">C11</text>
<text x="147.3" y="119">R1</text>
<text x="166.4" y="118.1">C12</text>
<text x="176.5" y="119">R2</text>
<text x="41.6" y="121.5">U3</text>
<text x="41.6" y="124.1">74LVC2T45DC</text>
<text x="88.6" y="121.5">U4</text>
<text x="88.6" y="124.1">74LVC2T45DC</text>
<text x="137.2" y="120.6">1uF-10uF</text>
<text x="147.3" y="121.5">1k</text>
<text x="166.4" y="120.6">1uF-10uF</text>
<text x="176.5" y="121.5">1k</text>
<text x="37.3" y="129.1">GND</text>
<text x="84.3" y="129.1">GND</text>
<text x="148.6" y="130.7">D1</text>
<text x="177.8" y="130.7">D2</text>
<text x="148.6" y="133.3">LED</text>
<text x="177.8" y="133.3">LED</text>
<text x="34.7" y="141.8">VCC`VCCQ`</text>
<text x="131.3" y="141.8">GND</text>
<text x="160.5" y="141.8">GND</text>
<text x="30" y="149.5">100nF</text>
<text x="31.7" y="146.9">C9</text>
<text x="42.7" y="149.5">100nF</text>
<text x="43.8" y="146.9">C10</text>
<text x="70.5" y="145.6">VCC</text>
<text x="75.9" y="146.9">SolderJumper_2_Open</text>
<text x="84.5" y="144.4">JP1</text>
<text x="98.2" y="145.6">VCC`</text>
<text x="84.5" y="155.8">JP2</text>
<text x="106.7" y="150.7">PWR_FLAG</text>
<text x="24.6" y="158.3">GND</text>
<text x="50" y="158.3">GND</text>
<text x="69.8" y="157.1">VCCQ</text>
<text x="75.9" y="158.3">SolderJumper_2_Open</text>
<text x="97.5" y="157.1">VCCQ`</text>
<text x="32.3" y="166">1A</text>
<text x="37.7" y="162.9" transform="rotate(-90 37.7 162.9)">VCCA</text>
<text x="42.8" y="163.1" transform="rotate(-90 42.8 163.1)">VCCB</text>
<text x="43.8" y="166">1B</text>
<text x="106.7" y="162.2">PWR_FLAG</text>
<text x="32.3" y="171">2A</text>
<text x="43.8" y="171">2B</text>
<text x="32.3" y="176.1">DIR</text>
<text x="40.2" y="177.3" transform="rotate(-90 40.2 177.3)">GND</text>
<text x="41.6" y="181.2">U5</text>
<text x="41.6" y="183.7">74LVC2T45DC</text>
<text x="37.3" y="188.8">GND</text>
</g>
<g font-size="1.8" fill="#0f0f0f">
<text x="138.5" y="35.2">D1AB</text>
<text x="139.8" y="32.7">L1B</text>
<text x="140" y="30.1">L1A</text>
<text x="163.8" y="30.1">R1A</text>
<text x="163.8" y="32.7">R1B</text>
<text x="140" y="40.3">L2A</text>
<text x="163.8" y="40.3">R2A</text>
<text x="23.1" y="47.9">L1A</text>
<text x="54.6" y="47.9">R1A</text>
<text x="70.1" y="47.9">L2A</text>
<text x="101.6" y="47.9">R2A</text>
<text x="138.5" y="45.4">D2AB</text>
<text x="139.8" y="42.8">L2B</text>
<text x="163.8" y="42.8">R2B</text>
<text x="23" y="53">L1B</text>
<text x="54.6" y="53">R1B</text>
<text x="69.9" y="53">L2B</text>
<text x="101.6" y="53">R2B</text>
<text x="139.8" y="53">L3B</text>
<text x="140" y="50.5">L3A</text>
<text x="163.8" y="53">R3B</text>
<text x="163.8" y="50.5">R3A</text>
<text x="21.6" y="58.1">D1AB</text>
<text x="68.6" y="58.1">D2AB</text>
<text x="138.5" y="55.5">D3AB</text>
<text x="138.5" y="65.7">D4AB</text>
<text x="139.8" y="63.2">L4B</text>
<text x="140" y="60.6">L4A</text>
<text x="163.8" y="60.6">R4A</text>
<text x="163.8" y="63.2">R4B</text>
<text x="140" y="70.8">L5A</text>
<text x="163.8" y="70.8">R5A</text>
<text x="138.5" y="75.9">D5AB</text>
<text x="139.8" y="73.3">L5B</text>
<text x="163.8" y="73.3">R5B</text>
<text x="21.9" y="105.1">L3A</text>
<text x="53.3" y="105.1">R3A</text>
<text x="68.9" y="105.1">L4A</text>
<text x="100.3" y="105.1">R4A</text>
<text x="21.7" y="110.1">L3B</text>
<text x="53.3" y="110.1">R3B</text>
<text x="68.7" y="110.1">L4B</text>
<text x="100.3" y="110.1">R4B</text>
<text x="20.4" y="115.2">D3AB</text>
<text x="67.3" y="115.2">D4AB</text>
<text x="21.9" y="164.8">L5A</text>
<text x="53.3" y="164.8">R5A</text>
<text x="21.7" y="169.8">L5B</text>
<text x="53.3" y="169.8">R5B</text>
<text x="20.4" y="174.9">D5AB</text>
</g>
<g font-size="1.8" fill="#a90000">
<text x="148.5" y="30.2">1</text>
<text x="148.5" y="32.8">2</text>
<text x="148.5" y="35.3">3</text>
<text x="156.8" y="32.8">39</text>
<text x="156.8" y="30.2">40</text>
<text x="37.8" y="40.1" transform="rotate(-90 37.8 40.1)">1</text>
<text x="42.9" y="40.1" transform="rotate(-90 42.9 40.1)">8</text>
<text x="84.8" y="40.1" transform="rotate(-90 84.8 40.1)">1</text>
<text x="89.9" y="40.1" transform="rotate(-90 89.9 40.1)">8</text>
<text x="148.5" y="37.8">4</text>
<text x="148.5" y="40.4">5</text>
<text x="156.8" y="40.4">36</text>
<text x="156.8" y="37.8">37</text>
<text x="148.5" y="42.9">6</text>
<text x="148.5" y="45.5">7</text>
<text x="156.8" y="42.9">35</text>
<text x="31" y="48">2</text>
<text x="31" y="53.1">3</text>
<text x="48.8" y="53.1">6</text>
<text x="48.8" y="48">7</text>
<text x="78" y="48">2</text>
<text x="78" y="53.1">3</text>
<text x="95.8" y="53.1">6</text>
<text x="95.8" y="48">7</text>
<text x="147.9" y="53.1">10</text>
<text x="148.5" y="48">8</text>
<text x="148.5" y="50.5">9</text>
<text x="156.8" y="53.1">31</text>
<text x="156.8" y="50.5">32</text>
<text x="156.8" y="48">33</text>
<text x="31" y="58.2">5</text>
<text x="78" y="58.2">5</text>
<text x="147.9" y="55.6">11</text>
<text x="147.9" y="58.2">12</text>
<text x="156.8" y="58.2">29</text>
<text x="40.4" y="62.9" transform="rotate(-90 40.4 62.9)">4</text>
<text x="87.4" y="62.9" transform="rotate(-90 87.4 62.9)">4</text>
<text x="147.9" y="60.7">13</text>
<text x="147.9" y="63.2">14</text>
<text x="147.9" y="65.8">15</text>
<text x="156.8" y="63.2">27</text>
<text x="156.8" y="60.7">28</text>
<text x="147.9" y="68.3">16</text>
<text x="147.9" y="70.9">17</text>
<text x="156.8" y="70.9">24</text>
<text x="156.8" y="68.3">25</text>
<text x="147.9" y="73.4">18</text>
<text x="147.9" y="75.9">19</text>
<text x="156.8" y="73.4">23</text>
<text x="147.9" y="78.5">20</text>
<text x="156.8" y="78.5">21</text>
<text x="36.6" y="97.2" transform="rotate(-90 36.6 97.2)">1</text>
<text x="41.7" y="97.2" transform="rotate(-90 41.7 97.2)">8</text>
<text x="83.6" y="97.2" transform="rotate(-90 83.6 97.2)">1</text>
<text x="88.6" y="97.2" transform="rotate(-90 88.6 97.2)">8</text>
<text x="29.8" y="105.2">2</text>
<text x="47.6" y="105.2">7</text>
<text x="76.8" y="105.2">2</text>
<text x="94.5" y="105.2">7</text>
<text x="29.8" y="110.2">3</text>
<text x="47.6" y="110.2">6</text>
<text x="76.8" y="110.2">3</text>
<text x="94.5" y="110.2">6</text>
<text x="29.8" y="115.3">5</text>
<text x="76.8" y="115.3">5</text>
<text x="39.1" y="120.1" transform="rotate(-90 39.1 120.1)">4</text>
<text x="86.1" y="120.1" transform="rotate(-90 86.1 120.1)">4</text>
<text x="36.6" y="156.9" transform="rotate(-90 36.6 156.9)">1</text>
<text x="41.7" y="156.9" transform="rotate(-90 41.7 156.9)">8</text>
<text x="29.8" y="164.8">2</text>
<text x="47.6" y="164.8">7</text>
<text x="29.8" y="169.9">3</text>
<text x="47.6" y="169.9">6</text>
<text x="29.8" y="175">5</text>
<text x="39.1" y="179.8" transform="rotate(-90 39.1 179.8)">4</text>
</g>
</svg>
